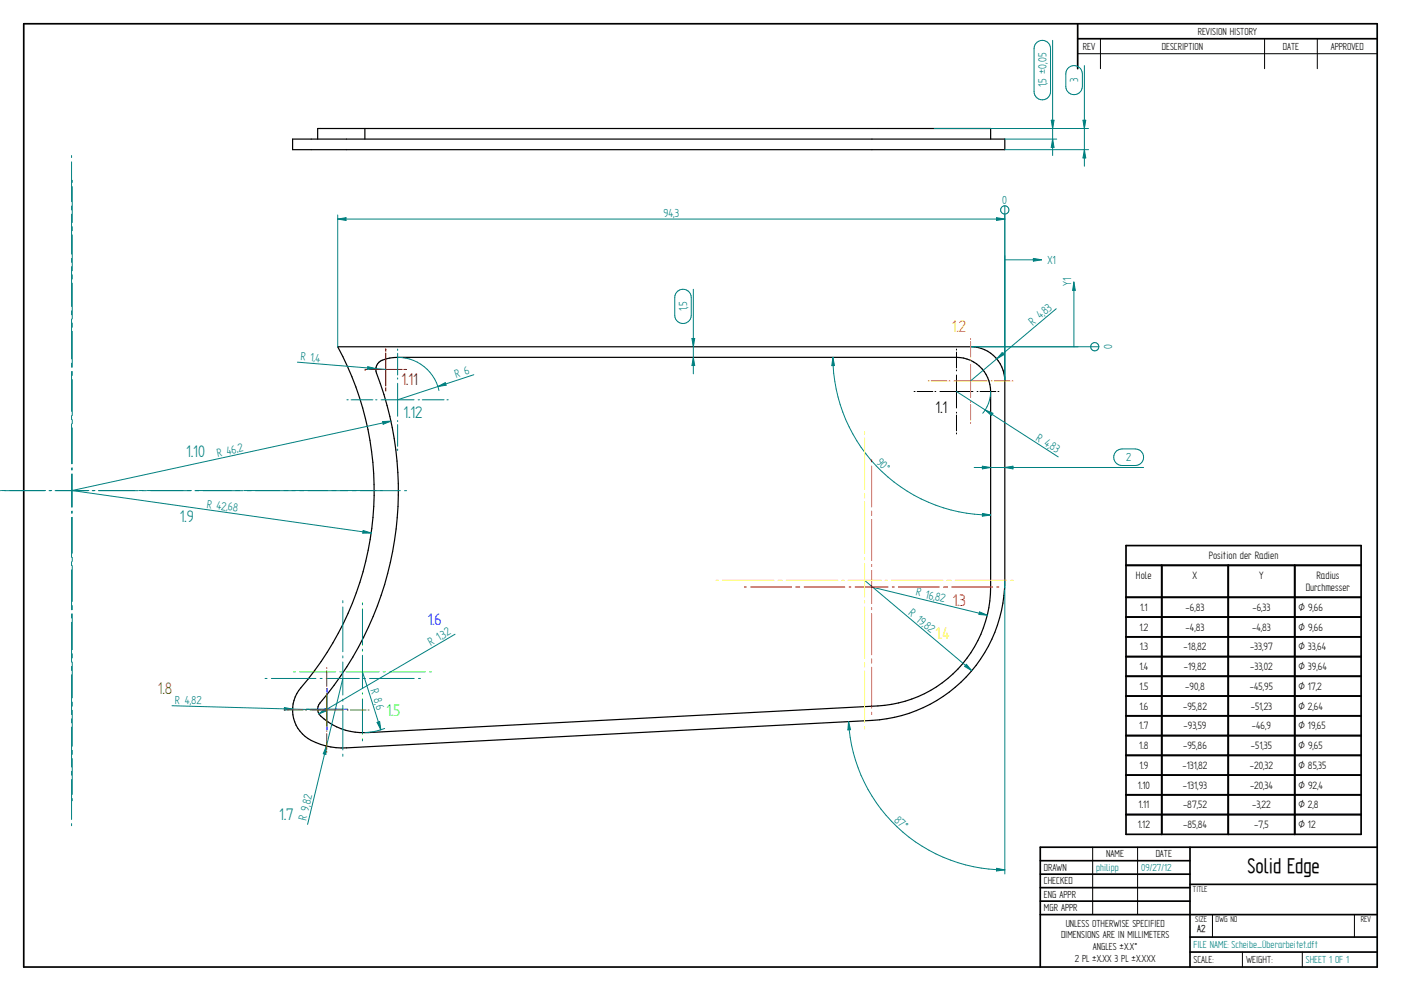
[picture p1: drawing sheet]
<svg xmlns="http://www.w3.org/2000/svg" width="594mm" height="420mm" viewBox="0 0 594 420" stroke-linecap="round" stroke-linejoin="round" font-family="sans-serif">
<g fill="none" stroke="#000" stroke-width=".72">
<path d="M10.1 10.1h573.9v399.9h-573.9zM457 10.1v19M457 16.4h127M504.6 359.2v50.8M584 359.2h-142.9v50.8M441.1 364.9h63.5M441.1 370.6h63.5M441.1 376.3h63.5M504.6 374.9h79.4M441.1 382.1h63.5M441.1 387.8h142.9M504.6 397.3h79.4"/>
<path d="M504.6 403.6h79.4"/>
</g>
<path d="M466.6 16.4v12.7M536.2 16.4v12.7M558.6 16.4v12.7M457 22.8h127M463.3 359.2v28.6M482.4 359.2v28.6M514.1 387.9v9.4M574.3 387.9v9.4M526.8 403.6v6.4M552.2 403.6v6.4" fill="none" stroke="#000" stroke-width=".42"/>
<path d="M124.1 59h302v4.5h-302zM134.7 59v-4.5h285.4v4.5M154.7 54.5v4.5M143.2 147h268.4a14.5 14.5 0 0 1 14.5 14.5v84.5a59.5 59.5 0 0 1-56.4 59.4l-222.8 11.7a25.9 25.9 0 0 1-18.6-5.9 14.4 14.4 0 0 1-.7-19.6 128 128 0 0 0 15.6-144.6zM160.6 153.6a13.2 13.2 0 0 1 8-2.1h237a14.5 14.5 0 0 1 14.5 14.5v82.9a50.4 50.4 0 0 1-47.8 50.4l-216.2 11.3a25.9 25.9 0 0 1-20.7-7.7 3.9 3.9 0 0 1 .3-4.8 139 139 0 0 0 23.7-140.7 4.2 4.2 0 0 1 1.2-3.8z" fill="none" stroke="#000" stroke-width=".51"/>
<path d="M452.7 29.1a3.5 3.5 0 0 1 3.9-1.1 3.5 3.5 0 0 1 2.4 3.3v5.4a3.5 3.5 0 0 1-3.5 3.4 3.5 3.5 0 0 1-3.6-3.4v-5.4zM459.8 63.5l.6 3.5h-1.2z" fill="none" stroke="#008080" stroke-width=".42"/>
<path d="M459.8 63.5l.6 3.5h-1.2z" fill="#008080"/>
<path d="M459.2 51h1.2l-.6 3.5z" fill="none" stroke="#008080" stroke-width=".42"/>
<path d="M459.2 51h1.2l-.6 3.5z" fill="#008080"/>
<path d="M439.8 17.9a3.5 3.5 0 0 1 3.7-.4 3.5 3.5 0 0 1 2 3.1v18.2a3.5 3.5 0 0 1-3.5 3.5 3.5 3.5 0 0 1-3.5-3.5v-18.2a3.5 3.5 0 0 1 1.3-2.7zM459.8 27.8v42.7M396.1 54.5h65.5M446.4 59l.5 3.5h-1.1zM426.1 63.5h35.5" fill="none" stroke="#008080" stroke-width=".42"/>
<path d="M446.4 59l.5 3.5h-1.1z" fill="#008080"/>
<path d="M445.8 51h1.1l-.5 3.5z" fill="none" stroke="#008080" stroke-width=".42"/>
<path d="M445.8 51h1.1l-.5 3.5z" fill="#008080"/>
<g fill="none" stroke="#008080" stroke-width=".42">
<path d="M446.4 17.1v48.9M420.1 54.5h28M426.1 59h22M422.6 92.3l3.5 .6-3.5 .6zM426.1 87.2v74.3M411.6 147h54.4"/>
<circle cx="426.1" cy="89" r="1.76"/>
<circle cx="464.2" cy="147" r="1.75"/>
</g>
<path d="M422.6 92.3l3.5 .6-3.5 .6z" fill="#008080"/>
<path d="M143.2 92.9l3.5-.6v1.2z" fill="none" stroke="#008080" stroke-width=".42"/>
<path d="M143.2 92.9l3.5-.6v1.2z" fill="#008080"/>
<path d="M143.2 91.1v55.9M143.2 92.9h282.9M426.1 91.1v70.4M369.6 248.9l49 11.9M415.4 259.4l3.2 1.4-3.5-.3z" fill="none" stroke="#008080" stroke-width=".42"/>
<path d="M415.4 259.4l3.2 1.4-3.5-.3z" fill="#008080"/>
<path d="M366.6 246l45.5 38.4M409.8 281.6l2.3 2.8-3.1-1.9z" fill="none" stroke="#008080" stroke-width=".42"/>
<path d="M409.8 281.6l2.3 2.8-3.1-1.9z" fill="#008080"/>
<path d="M153.7 284.8l7.8 24.6M159.9 306.3l1.1-.4 .5 3.5z" fill="none" stroke="#008080" stroke-width=".42"/>
<path d="M159.9 306.3l1.1-.4 .5 3.5z" fill="#008080"/>
<path d="M192.9 268.9l-57.7 33.7M135.2 302.6l2.8-2.2 .6 1zM163.1 308.9a25 25 0 0 1-8.4 1.7" fill="none" stroke="#008080" stroke-width=".42"/>
<path d="M135.2 302.6l2.8-2.2 .6 1z" fill="#008080"/>
<path d="M162.2 178.7l3.6-.1-3.3 1.3zM165.8 178.6l-135.5 29.4" fill="none" stroke="#008080" stroke-width=".42"/>
<path d="M162.2 178.7l3.6-.1-3.3 1.3z" fill="#008080"/>
<path d="M30.6 208l126.8 18M154 224.9l3.4 1.1-3.6 .1z" fill="none" stroke="#008080" stroke-width=".42"/>
<path d="M154 224.9l3.4 1.1-3.6 .1z" fill="#008080"/>
<path d="M72.9 299.2l65.7 1.8M120.6 300l3.5 .7-3.5 .4z" fill="none" stroke="#008080" stroke-width=".42"/>
<path d="M120.6 300l3.5 .7-3.5 .4z" fill="#008080"/>
<path d="M145.4 287.7l-15 61.8M138.4 316.3l-.2 3.6-1.1-.3z" fill="none" stroke="#008080" stroke-width=".42"/>
<path d="M138.4 316.3l-.2 3.6-1.1-.3z" fill="#008080"/>
<path d="M353.2 151.5l.7 3.5h-1.2z" fill="none" stroke="#008080" stroke-width=".42"/>
<path d="M353.2 151.5l.7 3.5h-1.2z" fill="#008080"/>
<path d="M416.6 217.7l3.5 .7-3.5 .5z" fill="none" stroke="#008080" stroke-width=".42"/>
<path d="M416.6 217.7l3.5 .7-3.5 .5z" fill="#008080"/>
<path d="M426.1 108.4v53.1M426.1 110.2h15.6M438.2 109.6l3.5 .6-3.5 .5zM353.2 151.5a66.9 66.9 0 0 0 66.9 66.9" fill="none" stroke="#008080" stroke-width=".42"/>
<path d="M438.2 109.6l3.5 .6-3.5 .5z" fill="#008080"/>
<path d="M455.4 119.6v27.4M455.4 119.6l.6 3.5h-1.2zM411.6 147h45.6" fill="none" stroke="#008080" stroke-width=".42"/>
<path d="M455.4 119.6l.6 3.5h-1.2z" fill="#008080"/>
<g fill="none" stroke="#000" stroke-width=".72">
<path d="M477.5 231.3h99.7v122.4h-99.7zM477.5 239.7h99.7M492.6 239.7v114M520.8 239.7v114M549 239.7v114M477.5 253.2h99.7M477.5 261.6h99.7M477.5 270h99.7M477.5 278.4h99.7M477.5 286.7h99.7M477.5 295.1h99.7M477.5 303.5h99.7"/>
<path d="M477.5 311.9h99.7M477.5 320.3h99.7M477.5 328.6h99.7M477.5 337h99.7M477.5 345.4h99.7"/>
</g>
<g fill="none" stroke="#000" stroke-width=".42">
<path d="M405.6 148v.4M405.6 149.3v6.7M405.6 156.8v.4M405.6 159v14M387.6 166h.4M388.9 166h6.7M396.4 166h.4M398.6 166h14M405.6 174.8v.3M405.6 176v6.7M414.3 166h.4M415.6 166h6.7"/>
<path d="M423.2 166h.4M405.6 183.6v.4"/>
</g>
<g fill="none" stroke="#ff8000" stroke-width=".42">
<path d="M411.6 143.5v.4M411.6 144.8v6.7M411.6 152.4v.3M411.6 154.5v14M393.6 161.5h.4M394.9 161.5h6.7M402.5 161.5h.3M404.6 161.5h14M411.6 170.2v.4M411.6 171.5v6.7M411.6 179.1v.4M420.3 161.5h.4"/>
<path d="M421.6 161.5h6.7M429.1 161.5h.4"/>
</g>
<g fill="none" stroke="#f00" stroke-width=".42">
<path d="M369.6 194.9v.9M369.6 197.6v17.3M369.6 216.7v1.7M369.6 220.2v17.3M369.6 239.3v.9M315.7 248.9h.8M318.3 248.9h17.4M337.4 248.9h1.7M340.9 248.9h17.3M360 248.9h.8M362.6 248.9h14M369.6 241.9v14"/>
<path d="M369.6 257.6v.9M378.4 248.9h.8M381 248.9h17.3M400.1 248.9h1.7M403.6 248.9h17.3M422.7 248.9h.9M369.6 260.3v17.3M369.6 279.4v1.7M369.6 282.9v17.3M369.6 302v.9"/>
</g>
<g fill="none" stroke="#ff0" stroke-width=".42">
<path d="M366.6 183.1v.9M366.6 185.8v21.8M366.6 209.4v1.7M366.6 212.9v21.8M366.6 236.5v.8M366.6 239.1v13.9M303.7 246h.8M306.3 246h21.8M329.9 246h1.7M333.4 246h21.9M357 246h.9M359.6 246h14"/>
<path d="M366.6 254.8v.8M366.6 257.4v21.8M375.4 246h.8M378 246h21.8M401.6 246h1.7M405.1 246h21.8M428.7 246h.8M366.6 281v1.7M366.6 284.5v21.8M366.6 308.1v.9"/>
</g>
<g fill="none" stroke="#0f0" stroke-width=".42">
<path d="M153.7 255.5v.9M153.7 258.2v15.3M153.7 275.3v.8M153.7 277.8v14M124.4 284.8h.9M127.1 284.8h15.3M144.1 284.8h.9M146.7 284.8h14M153.7 293.6v.8M153.7 296.2v15.2M162.5 284.8h.8M165.1 284.8h15.2"/>
<path d="M182.2 284.8h.8M153.7 313.3v.8"/>
</g>
<g fill="none" stroke="#00f" stroke-width=".42">
<path d="M138.7 291.9h.1M138.7 292.1v.9M138.7 293.2h.1M138.7 293.7v13.9M129.9 300.7h.1M130.1 300.7h.9M131.1 300.7h.1M131.6 300.7h14.1M138.7 308.1v.1M138.7 308.3v.9M138.7 309.4h.1M146.1 300.7h.1"/>
<path d="M146.3 300.7h.9M147.4 300.7h.1"/>
</g>
<g fill="none" stroke="#008080" stroke-width=".42">
<path d="M30.3 66v.8M30.3 68.6v16.9M30.6 76.5v.8M30.6 79.1v15.2M30.3 87.3v1.7M30.3 90.8v16.9M30.6 96.1v1.7M30.6 99.6v15.2M30.3 109.6v1.7M30.3 113v17M30.6 116.5v1.8M30.3 131.8v1.7"/>
<path d="M30.3 135.3v16.9M30.6 120.1v15.1M30.6 137v1.7M447.9 130.9l-36.3 30.6M30.3 154v1.7M30.3 157.5v16.9M30.6 140.5v15.2M30.6 157.5v1.7M168.6 148v.6M168.6 149.8v9.2M425 149.5l.7 .9-3.1 1.7zM30.3 176.2v1.7"/>
<path d="M30.3 179.7v16.9M30.6 161v15.1M30.6 177.9v1.7M147.1 169.5h.6M148.9 169.5h9.2M159.3 169.5h.5M161.6 169.5h14M168.6 160.2v.5M168.6 162.5v14M168.6 178.3v.5M177.3 169.5h.6M179.1 169.5h9.2"/>
<path d="M189.5 169.5h.6M30.3 198.4v.9M30.6 181.4v15.2M30.6 198.4v.8M168.6 180v9.2M168.6 190.4v.6M.1 208h.1M.6 208h18.7M21.9 208h-1.1M30.3 201v14M30.3 216.7v.9M30.3 219.4v16.9"/>
<path d="M30.6 201v14M30.6 216.7v.9M30.6 219.3v15.2M37.7 208h-14.3M40.3 208h-1.2M41.7 208h17M59 208h3.1M62.5 208h18.6M82.7 208h20.4M103.4 208h66.3M171.5 208h.9M30.3 238.1v1.7"/>
<path d="M30.6 236.3v1.7M30.6 239.8v15.2M30.3 241.6v16.9M30.6 256.8v1.7M145.4 254.7v.9M145.4 257.3v19M30.3 260.3v1.7M30.3 263.8v17M30.6 260.3v15.1M30.6 277.2v1.7M145.4 278.1v.8M30.3 282.5v1.8"/>
<path d="M30.3 286v17M30.6 280.7v15.2M30.6 297.7v1.7M112.4 287.7h.8M115.1 287.7h18.9M135.8 287.7h.8M138.3 287.7h14.1M145.4 280.7v14M145.4 296.4v.9M145.4 299v19M154.1 287.7h.8M156.7 287.7h18.9"/>
<path d="M177.5 287.7h.8M30.3 304.8v1.7M30.3 308.3v16.9M30.6 301.2v15.2M30.6 318.1v1.7M145.4 319.7v.9M30.3 327v1.7M30.3 330.5v16.9M30.6 321.6v15.2M30.6 338.6v.9M30.3 349.2v.9"/>
</g>
<g fill="none" stroke="#808000" stroke-width=".42">
<path d="M138.6 283v.5M138.6 284.4v6.6M138.6 291.9v.4M138.6 294v14M120.6 301h.4M121.9 301h6.6M129.4 301h.4M131.5 301h14M138.6 309.8v.3M138.6 311v6.7M138.6 318.6v.4M147.3 301h.4"/>
<path d="M148.5 301h6.7M156.1 301h.4"/>
</g>
<g fill="none" stroke="#800000" stroke-width=".42">
<path d="M154.8 156.6h.1M155 156.6h.7M155.8 156.6h.1M156.6 156.6h14M163.6 147.9h.1M163.6 148v.8M163.6 148.9v.1M163.6 149.6v14.1M171.3 156.6h.1M171.4 156.6h.8M172.3 156.6h.1M163.6 165.4h.1"/>
<path d="M163.6 164.3v.1M163.6 164.5v.8"/>
</g>
<path d="M425 149.5l.7 .9-3.1 1.7z" fill="#008080"/>
<path d="M405.6 166l43.1 27.7M417.8 173.8l3.2 1.4-.6 1z" fill="none" stroke="#008080" stroke-width=".42"/>
<path d="M417.8 173.8l3.2 1.4-.6 1z" fill="#008080"/>
<path d="M126.1 153.5l37.5 3.1M155.9 155.4l3.5 .9-3.6 .3zM420.1 166a14.2 14.2 0 0 1-3.4 9.2" fill="none" stroke="#008080" stroke-width=".42"/>
<path d="M155.9 155.4l3.5 .9-3.6 .3z" fill="#008080"/>
<path d="M200.9 158.9l-32.3 10.6M185.7 163.9l3.1-1.7 .4 1.1z" fill="none" stroke="#008080" stroke-width=".42"/>
<path d="M185.7 163.9l3.1-1.7 .4 1.1z" fill="#008080"/>
<path d="M168.6 151.5a18 18 0 0 1 17.5 14.1M359.8 305.9l.9 3.5-1.2 .1z" fill="none" stroke="#008080" stroke-width=".42"/>
<path d="M359.8 305.9l.9 3.5-1.2 .1z" fill="#008080"/>
<path d="M422.6 368.1l3.5 .7-3.5 .5z" fill="none" stroke="#008080" stroke-width=".42"/>
<path d="M422.6 368.1l3.5 .7-3.5 .5z" fill="#008080"/>
<path d="M416.6 197.7l3.5 .5-3.5 .6zM473.6 191.1l2.2-.8h5.6a3.5 3.5 0 0 1 3.5 3.5 3.5 3.5 0 0 1-3.5 3.6h-5.6a3.5 3.5 0 0 1-3.3-2.4 3.5 3.5 0 0 1 1.1-3.9zM426.1 246v124.5M359.8 305.9a66.4 66.4 0 0 0 66.3 62.9" fill="none" stroke="#008080" stroke-width=".42"/>
<path d="M416.6 197.7l3.5 .5-3.5 .6z" fill="#008080"/>
<path d="M426.1 198.2l3.4-.5v1.1z" fill="none" stroke="#008080" stroke-width=".42"/>
<path d="M426.1 198.2l3.4-.5v1.1z" fill="#008080"/>
<path d="M286.9 124a3.5 3.5 0 0 1 3.9-1.2 3.5 3.5 0 0 1 2.3 3.3v7.6a3.5 3.5 0 0 1-3.5 3.5 3.5 3.5 0 0 1-3.5-3.5v-7.6zM294 151.5l.6 3.5h-1.2zM413.1 198.2h71.8" fill="none" stroke="#008080" stroke-width=".42"/>
<path d="M294 151.5l.6 3.5h-1.2z" fill="#008080"/>
<path d="M293.4 143.5h1.2l-.6 3.5z" fill="none" stroke="#008080" stroke-width=".42"/>
<path d="M293.4 143.5h1.2l-.6 3.5z" fill="#008080"/>
<path d="M294 122.6v35.9" fill="none" stroke="#008080" stroke-width=".42"/>
<text font-size="10.1" x="529" y="370.2">Solid Edge</text>
<text font-size="8" fill="#ff8000" x="403.7" y="140.7">1.2</text>
<text font-size="8" fill="#800000" x="170.2" y="163.4">1.11</text>
<g font-size="8" fill="#008080">
<text x="171.1" y="177.2">1.12</text>
<text x="79" y="193.8">1.10</text>
<text x="76.2" y="221.3">1.9</text>
<text x="118.4" y="347.8">1.7</text>
</g>
<text font-size="8" x="396.7" y="175.3">1.1</text>
<text font-size="8" fill="#f00" x="404" y="257.1">1.3</text>
<text font-size="8" fill="#00f" x="181.3" y="265">1.6</text>
<text font-size="8" fill="#ff0" x="396.7" y="270.9">1.4</text>
<text font-size="8" fill="#808000" x="67" y="294.1">1.8</text>
<text font-size="8" fill="#0f0" x="163.9" y="303.4">1.5</text>
<g font-size="5.6" fill="#008080">
<text x="457.2" y="34.9" transform="rotate(-90 457.2 34.9)">3</text>
<text x="443.7" y="37.1" transform="rotate(-90 443.7 37.1)">1,5 ±0,05</text>
<text x="425" y="86.4">0</text>
<text x="281.3" y="92">94,3</text>
<text x="444.1" y="111.9">X1</text>
<text x="454.1" y="121.3" transform="rotate(-90 454.1 121.3)">Y1</text>
<text x="291.4" y="131.9" transform="rotate(-90 291.4 131.9)">1,5</text>
<text x="443.3" y="133.6" transform="rotate(-40 443.3 133.6)">83</text>
<text x="438" y="138.1" transform="rotate(-40 438 138.1)">R 4,</text>
<text x="471.5" y="148" transform="rotate(-90 471.5 148)">0</text>
<text x="127.4" y="152.8" transform="rotate(5 127.4 152.8)">R 1,</text>
<text x="133.6" y="153.3" transform="rotate(5 133.6 153.3)">4</text>
<text x="193.5" y="160.4" transform="rotate(-18 193.5 160.4)">R 6</text>
<text x="101.2" y="191.7" transform="rotate(-12 101.2 191.7)">2</text>
<text x="438.9" y="186.4" transform="rotate(33 438.9 186.4)">R 4,</text>
<text x="444.7" y="190.1" transform="rotate(33 444.7 190.1)">83</text>
<text x="92.4" y="193.6" transform="rotate(-12 92.4 193.6)">R 46,</text>
<text x="371.4" y="196.2" transform="rotate(45 371.4 196.2)">90°</text>
<text x="477.5" y="195.6">2</text>
<text x="87.5" y="215.2" transform="rotate(8 87.5 215.2)">R 42,</text>
<text x="96.5" y="216.4" transform="rotate(8 96.5 216.4)">68</text>
<text x="388.1" y="252.5" transform="rotate(14 388.1 252.5)">R 16,</text>
<text x="396.3" y="254.5" transform="rotate(14 396.3 254.5)">82</text>
<text x="385" y="260.4" transform="rotate(40 385 260.4)">R 19,</text>
<text x="391.4" y="265.8" transform="rotate(40 391.4 265.8)">82</text>
<text x="182.6" y="273.9" transform="rotate(-30 182.6 273.9)">R 1,</text>
<text x="188" y="270.8" transform="rotate(-30 188 270.8)">32</text>
<text x="157.1" y="292.5" transform="rotate(72 157.1 292.5)">R 8,</text>
<text x="74.2" y="298.4" transform="rotate(1 74.2 298.4)">R 4,</text>
<text x="81.1" y="298.6" transform="rotate(1 81.1 298.6)">82</text>
<text x="159.2" y="299.2" transform="rotate(72 159.2 299.2)">6</text>
<text x="131.5" y="341.4" transform="rotate(-76 131.5 341.4)">82</text>
<text x="378.9" y="347.9" transform="rotate(43 378.9 347.9)">87°</text>
<text x="129.9" y="348.1" transform="rotate(-76 129.9 348.1)">R 9,</text>
</g>
<g font-size="5.1">
<text x="512.6" y="237">Position der Radien</text>
<text x="481.7" y="245.4">Hole</text>
<text x="505.7" y="245.4">X</text>
<text x="534" y="245.4">Y</text>
<text x="558.2" y="245.4">Radius</text>
<text x="553.7" y="250.6">Durchmesser</text>
<text x="483.5" y="259">1.1</text>
<text x="502.7" y="259">-6,83</text>
<text x="531.1" y="259">-6,33</text>
<text x="550.6" y="259">Ø 9,66</text>
<text x="483.1" y="267.3">1.2</text>
<text x="502.7" y="267.3">-4,83</text>
<text x="530.9" y="267.3">-4,83</text>
<text x="550.6" y="267.3">Ø 9,66</text>
<text x="483.3" y="275.7">1.3</text>
<text x="501.9" y="275.7">-18,82</text>
<text x="530.1" y="275.7">-33,97</text>
<text x="550.6" y="275.7">Ø 33,64</text>
<text x="483.2" y="284.1">1.4</text>
<text x="501.9" y="284.1">-19,82</text>
<text x="530.1" y="284.1">-33,02</text>
<text x="550.6" y="284.1">Ø 39,64</text>
<text x="483.2" y="292.4">1.5</text>
<text x="502.6" y="292.4">-90,8</text>
<text x="530" y="292.4">-45,95</text>
<text x="550.6" y="292.4">Ø 17,2</text>
<text x="483.1" y="300.8">1.6</text>
<text x="501.7" y="300.8">-95,82</text>
<text x="530.3" y="300.8">-51,23</text>
<text x="550.6" y="300.8">Ø 2,64</text>
<text x="483.1" y="309.2">1.7</text>
<text x="501.9" y="309.2">-93,59</text>
<text x="530.8" y="309.2">-46,9</text>
<text x="550.6" y="309.2">Ø 19,65</text>
<text x="483.1" y="317.6">1.8</text>
<text x="501.7" y="317.6">-95,86</text>
<text x="530.4" y="317.6">-51,35</text>
<text x="550.6" y="317.6">Ø 9,65</text>
<text x="483.1" y="325.9">1.9</text>
<text x="501.4" y="325.9">-131,82</text>
<text x="530" y="325.9">-20,32</text>
<text x="550.6" y="325.9">Ø 85,35</text>
<text x="482.6" y="334.3">1.10</text>
<text x="501.6" y="334.3">-131,93</text>
<text x="530" y="334.3">-20,34</text>
<text x="550.6" y="334.3">Ø 92,4</text>
<text x="482.8" y="342.7">1.11</text>
<text x="501.6" y="342.7">-87,52</text>
<text x="530.9" y="342.7">-3,22</text>
<text x="550.6" y="342.7">Ø 2,8</text>
<text x="482.5" y="351.1">1.12</text>
<text x="501.7" y="351.1">-85,84</text>
<text x="531.8" y="351.1">-7,5</text>
<text x="550.6" y="351.1">Ø 12</text>
</g>
<g font-size="4.9">
<text x="507.9" y="14.7">REVISION HISTORY</text>
<text x="459.2" y="21">REV</text>
<text x="492.7" y="21">DESCRIPTION</text>
<text x="544" y="21">DATE</text>
<text x="564.3" y="21">APPROVED</text>
<text x="469.1" y="363.5">NAME</text>
<text x="490.1" y="363.5">DATE</text>
<text x="442.6" y="369.2">DRAWN</text>
<text x="442.6" y="374.9">CHECKED</text>
<text x="442.6" y="380.7">ENG APPR</text>
<text x="442.6" y="386.4">MGR APPR</text>
<text x="451.9" y="392.9">UNLESS OTHERWISE SPECIFIED</text>
<text x="449.9" y="397.8">DIMENSIONS ARE IN MILLIMETERS</text>
<text x="455.7" y="407.8">2 PL ±X.XX 3 PL ±X.XXX</text>
<text x="463.4" y="402.8">ANGLES ±X.X°</text>
<text x="506.1" y="408.3">SCALE:</text>
<text x="528.4" y="408.3">WEIGHT:</text>
</g>
<g font-size="4.9" fill="#008080">
<text x="464.9" y="369.3">philipp</text>
<text x="483.9" y="369.3">09/27/12</text>
<text x="506.1" y="402">FILE NAME: Scheibe_Überarbeitet.dft</text>
<text x="553.8" y="408.3">SHEET 1 OF 1</text>
</g>
<text font-size="4.8" x="507.6" y="395.3">A2</text>
<g font-size="4.1">
<text x="505.9" y="378.2">TITLE</text>
<text x="506.9" y="391.1">SIZE</text>
<text x="515.4" y="391.1">DWG NO</text>
<text x="577" y="391.1">REV</text>
</g>
</svg>
